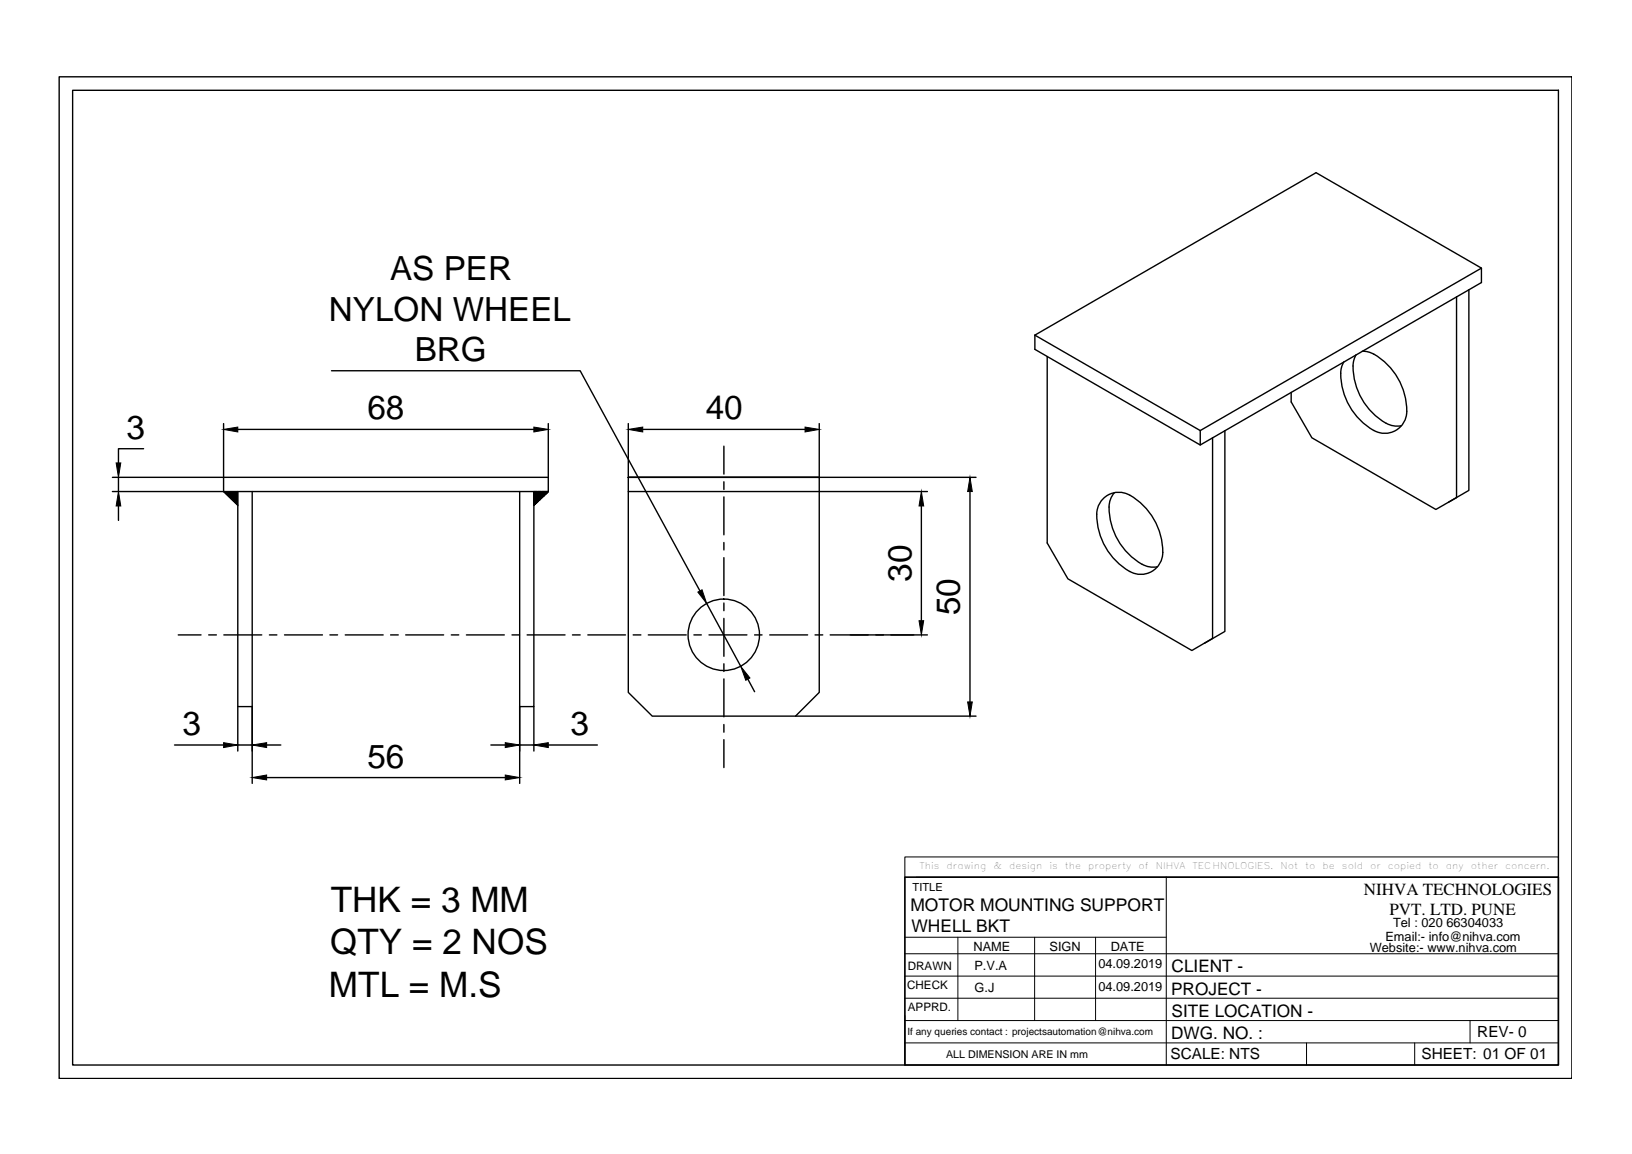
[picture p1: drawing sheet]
<svg xmlns="http://www.w3.org/2000/svg" width="297mm" height="210mm" viewBox="0 0 297 210" stroke-linecap="round" stroke-linejoin="round" font-family="sans-serif">
<!-- layer: 0 -->
<g fill="#000" stroke="#000" stroke-width=".18">
<path d="M40.7 78.1l2.6-.4v.9zM97.2 77.7l2.6 .4-2.6 .5zM114.4 78.1l2.6-.4v.9zM146.5 77.7l2.6 .4-2.6 .5zM21.6 89.4l.4 2.6h-.9zM21.1 84.2h.9l-.4 2.6zM40.7 89.4h2.6v2.5zM167.7 89.4l.4 2.6h-.8zM176.5 86.8l.5 2.6h-.9zM127 107.7l.8-.4 .8 2.5zM167.3 112.9h.8l-.4 2.6zM40.7 135.1l2.6 .4-2.6 .5z"/>
<path d="M45.9 135.5l2.6-.4v.9zM92 135.1l2.6 .4-2.6 .5zM97.2 135.5l2.6-.4v.9zM134.8 121.2l1.7 2.1-.8 .4zM176.1 127.7h.9l-.5 2.6zM45.9 141.4l2.6-.4v.9zM92 141l2.6 .4-2.6 .5z"/>
</g>
<g fill="none" stroke="#000" stroke-width=".25">
<path d="M10.8 14h275.3v182.2h-275.3zM13.2 16.4h270.4v177.3h-270.4zM265.1 54v36.5l-3.8 2.2-22.5-13.1-3.8-6.5v-1.7M267.3 52.7v36.5l-3.7 2.2M269.6 48.8v2.6l-51.1 29.5-30.1-17.4v-2.5M40.7 77v12.4l2.6 2.5M43.3 78.1h53.9M60.3 67.4h45.3l21.8 40.1M99.8 77v12.4M114.4 77v48.9l4.3 4.4h26.1l4.3-4.4v-39.1h-34.7h34.7M117 78.1h29.5M149.1 77v9.8"/>
<path d="M188.4 61l51.1-29.6 30.1 17.4-51.1 29.5zM190.6 64.9v33.9l3.8 6.5 22.5 13 3.8-2.2v-36.5M218.5 78.3v2.6M222.9 78.3v36.6l-3.7 2.1M246.8 64.5l-.3 .8a11.1 11.1 0 0 0 3.1 9.6 6.8 6.8 0 0 0 4.5 2.6l1-.1M248 63.9l1.2 .2 .8 .3M250 64.4a11.9 11.9 0 0 1 6 11 4.1 4.1 0 0 1-6.9 2.3 11.8 11.8 0 0 1-5-10.7l.5-1.2M20.5 89.4h79.3M20.5 86.8h79.3M21.6 86.8v2.6M21.6 92v2.7M26.1 81.6h-4.5v2.6"/>
<path d="M43.3 89.4v39.1h2.6M45.9 89.4v53.1M94.6 89.4v53.1M97.2 89.4v39.1h-2.6M97.2 89.5h.1M97.2 89.6h.1M97.2 89.7h.1M97.2 89.8h.1M97.2 89.9h.1M97.2 90h.1M97.2 90.1h.1M97.2 90.2h.1"/>
<path d="M97.2 90.3h.1M97.2 90.4h.1M97.2 90.5h.1M97.2 90.6h.1M97.2 90.7h.1M97.2 90.8h.1M97.2 90.9h.1M97.2 91h.1M97.2 91.1h.1M97.2 91.2h.1M97.2 91.3h.1M97.2 91.4h.1"/>
<path d="M97.2 91.5h.1M97.2 91.6h.1M97.2 91.7h.1M97.2 91.8h.1M97.3 89.5h.1M97.3 89.4v.1h.1M97.3 89.6h.1M97.3 89.7h.1M97.3 89.8h.1M97.3 89.9h.1M97.3 89.7v.2h.1M97.3 90h.1"/>
<path d="M97.3 90.1h.1M97.3 90.2h.1M97.3 90v.2h.1M97.3 90.5h.1M97.3 90.6h.1M97.3 90.4v.2h.1M97.3 90.7h.1M97.3 90.6v.2h.1M97.3 90.8h.1M97.3 90.9h.1M97.3 90.8v.2h.1M97.3 91l.1 .1"/>
<path d="M97.3 91.1h.1M97.3 91.2h.1M97.3 91.3h.1M97.3 91.1v.3h.1M97.3 91.4h.1M97.3 91.6h.1M97.3 91.7h.1M97.3 91.9h.1M97.3 91.8h.1M97.3 91.5v.2M97.3 91.1v.3M97.3 90.8v.2"/>
<path d="M97.3 90.4v.2M97.3 90v.2M97.3 89.6v.3M97.3 89.4v.1M97.3 90.3v.1M97.3 90.6v.2M97.3 91v.1M97.4 91.5v.2M97.4 91.1v.3M97.4 90.8v.2M97.4 90.4v.2M97.4 90v.2"/>
<path d="M97.4 89.6v.3M97.4 89.4v.1M97.4 90h.1M97.4 90.3v.1M97.4 90.6v.2M97.4 91v.1M97.4 91.4h.1M97.4 90.3h-.1l.1 .1M97.4 91.5h-.1v.2M97.5 91.1v.3h.1M97.5 90.8v.2h.1M97.5 90.4v.2h.1"/>
<path d="M97.5 90v.2h.1M97.5 89.7v.2h.1M97.5 89.4l.1 .1M97.5 89.5h.1M97.5 89.6h.1M97.5 89.7h.1M97.5 89.8h.1M97.5 89.9h.1M97.5 90h.1M97.5 90.1h.1M97.5 90.2h.1M97.5 90.5h.1"/>
<path d="M97.5 90.6h.1M97.5 90.7h.1M97.5 90.6l.1 .2M97.5 90.8h.1M97.5 90.9h.1M97.5 91l.1 .1M97.5 91.1h.1M97.5 91.2h.1M97.5 91.3h.1M97.5 91.4h.2M97.5 91.6h.1M97.6 91.5v.1"/>
<path d="M97.6 91.1v.3M97.6 90.8v.2M97.6 90.4v.2M97.6 90v.2M97.6 89.6v.3M97.6 89.4v.1M97.6 90h.1M97.6 90.3v.1M97.6 90.6v.2M97.6 91v.1M97.6 91.4h.1M97.6 91.5h-.1v.2"/>
<path d="M97.6 90.3h-.1l.1 .1M97.6 89.5h.2M97.6 89.4v.1h.2v-.1M97.6 89.6h.2M97.6 89.7h.2M97.6 89.8h.2M97.6 89.9h.2M97.6 89.7v.2h.2v-.2M97.6 90h.2M97.6 90.1h.2M97.6 90.2h.2M97.6 90v.2h.2v-.2"/>
<path d="M97.6 90.3h.2zM97.6 90.5h.2M97.6 90.6h.2M97.6 90.4v.2h.2v-.2M97.6 90.7h.2M97.6 90.6v.2h.2v-.2M97.6 90.8h.2M97.6 90.9h.2M97.6 90.8v.2h.2v-.2M97.6 91h.2M97.6 91.1h.2M97.6 91.2h.2"/>
<path d="M97.6 91.3h.2M97.6 91.1v.3h.2v-.3M97.6 91.5h.1M97.6 89.6h.1M97.7 91.1v.3M97.7 90.8v.2M97.7 90.4v.2M97.7 90v.2M97.7 89.6v.3M97.7 89.4v.1M97.7 90h.1M97.7 90.3v.1"/>
<path d="M97.7 90.6v.2M97.7 91v.1M97.8 89.6h.1M97.8 91.1v.2M97.8 90.8l.1 .2M97.8 90.4l.1 .2M97.8 90l.1 .2M97.8 89.7l.1 .2M97.8 89.4l.1 .1M97.8 89.5h.1M97.8 89.7h.1M97.8 89.8h.1"/>
<path d="M97.8 89.9h.1M97.8 90h.1M97.8 90.1h.1M97.8 90.2h.1M97.8 90.5h.1M97.8 90.6h.1M97.8 90.7h.1M97.8 90.6l.1 .2M97.8 90.8h.1M97.8 90.9h.1M97.8 91l.1 .1M97.8 91.2h.1"/>
<path d="M97.9 90.3v.1M97.9 89.5h.3M97.9 89.4v.1h.3M97.9 89.6h.3M97.9 89.7h.3M97.9 89.8h.3M97.9 89.9h.3M97.9 89.7a.18 .18 0 0 0 0 .2 .18 .18 0 0 0 .3 0M97.9 90h.3M97.9 90.1h.3M97.9 90.2h.3M97.9 90v.2h.3"/>
<path d="M97.9 90.5h.3M97.9 90.6h.3M97.9 90.4v.2h.3M97.9 90.7h.3M97.9 90.6v.2h.3M97.9 90.8h.3M97.9 90.9h.3M97.9 90.8v.2h.2v-.2M97.9 91h.2M97.9 91.1v.1M97.9 89.6h.1M98 90.8v.2"/>
<path d="M98 90.4v.2M98 90v.2M98 89.6v.3M98 89.4v.1M98 91l-.2 .1M98 90h.1M98 90.3v.1M98 90.6v.2M98.1 90.8v.2M98.1 90.4v.2M98.1 90v.2M98.1 89.6v.3"/>
<path d="M98.1 89.4v.1M98.1 90h.1M98.1 90.3v.1M98.1 90.6v.2M98.2 90.3h-.3l.3 .1M98.2 90.9h.1M98.2 90.8v.1M98.2 90.4l.1 .2M98.2 90l.1 .2M98.2 89.7l.1 .2M98.2 89.4l.1 .1M98.2 89.5h.1"/>
<path d="M98.2 89.6h.1M98.2 89.7h.1M98.2 89.8h.1M98.2 89.9h.1M98.2 90h.1M98.2 90.1h.1M98.2 90.2h.1M98.2 90.5h.1M98.2 90.6h.1M98.2 90.7h.1M98.2 90.6l.1 .2M98.2 90.8h.1"/>
<path d="M98.3 90.3v.1M98.3 89.5h.3M98.3 89.4v.1h.3M98.3 89.6h.3M98.3 89.7h.3M98.3 89.8h.3M98.3 89.9h.3M98.3 89.7a.18 .18 0 0 0 0 .2 .18 .18 0 0 0 .3 0M98.3 90h.3M98.3 90.1h.3M98.3 90.2h.3M98.3 90v.2h.3"/>
<path d="M98.3 90.5h.3M98.3 90.6h.3M98.3 90.4v.2h.2v-.2M98.3 90.7h.2M98.3 90.8h.1M98.3 89.6h.1M98.3 90.6v.2M98.4 90.6l-.1 .2M98.4 90.4v.2M98.4 90v.2M98.4 89.6v.3M98.4 89.4v.1"/>
<path d="M98.4 90h.1M98.4 90.3v.1M98.4 90.6v.1M98.5 90v.2M98.5 89.6v.3M98.5 89.4v.1M98.5 90h.1M98.5 90.3v.1M98.6 90.3h-.3l.3 .1M98.6 90.6h.1M98.6 90.4v.2M98.6 90l.1 .2"/>
<path d="M98.6 89.7l.1 .2M98.6 89.4l.1 .1M98.6 89.5h.1M98.6 89.6h.1M98.6 89.7h.1M98.6 89.8h.1M98.6 89.9h.1M98.6 90h.1M98.6 90.1h.1M98.6 90.2h.1M98.6 90.5h.1M98.7 90.3v.1"/>
<path d="M98.7 89.5h.3M98.7 89.4v.1h.2M98.7 89.6h.2M98.7 89.7h.3M98.7 89.8h.3M98.7 89.9h.3M98.7 89.7a.18 .18 0 0 0 0 .2 .18 .18 0 0 0 .2 0M98.7 90h.2M98.7 90.1h.4M98.7 90.2h.3M98.7 90v.2h.2l.1-.2M98.7 90.4h.1"/>
<path d="M98.7 90.5h.1M98.7 89.6h.1M98.7 90v.2M98.7 89.6v.3M98.7 89.4v.1M98.7 90h.1M98.8 90.3h.1M98.8 90v.2M98.8 89.6v.3M98.8 89.4v.1M98.8 90h.1M98.9 90.3h-.2v.2"/>
<path d="M98.9 90.3h.1M98.9 90v.2M98.9 89.6v.3M98.9 89.4v.1M98.9 90h.1M99 89.7v.2M99 89.4v.1M99 89.5h.1M99 89.6h.1M99 89.9h.1M99 90h.1M99.1 89.5h.1"/>
<path d="M99.1 89.4v.1h.1M99.1 89.6h.1M99.1 89.7h.1M99.1 89.8h.1M99.1 89.9h.1M99.1 89.7v.2h.1M99.1 90h.1M99.1 90v.1M99.1 89.6v.3M99.1 89.4v.1M99.2 90h.1M99.2 89.6v.3"/>
<path d="M99.2 89.4v.1M99.3 89.7v.2M99.3 89.4l.1 .1M99.3 89.5h.1M99.3 89.6h.1M99.3 89.8h.1M99.3 89.9h.1M99.4 89.6v.2M99.4 89.4v.1M99.5 89.5h.1M99.5 89.4v.1h.1v-.1v.2h-.1M99.5 89.7h.1"/>
<path d="M99.5 89.6h.1M99.5 89.4v.1M99.5 89.6v.1h-.2M99.7 89.4v.1M99.7 89.5h.1M99.8 89.4v.1M99.8 89.4l-2.6 2.5M114.4 89.4h54.4M131.8 81.2v5M131.8 87.6v1.4M131.8 90.4v6.9M131.8 98.7v1.3"/>
<path d="M149.1 86.8h28.5M167.7 92v20.9M176.5 89.4v38.3M202.8 89.6l-.7 1.2a10.1 10.1 0 0 0 1.7 7.9 9.6 9.6 0 0 0 5.4 4.4h1.4M32.4 115.5h4.2M38 115.5h1.4M40.7 115.5h6.9M49 115.5h1.4M51.8 115.5h6.9M60 115.5h1.4M62.8 115.5h6.9M71.1 115.5h1.4"/>
<path d="M73.8 115.5h6.9M82.1 115.5h1.4M84.9 115.5h6.9M93.2 115.5h1.3M95.9 115.5h6.9M104.2 115.5h1.4M107 115.5h6.8M115.2 115.5h1.4M118 115.5h6.9M126.3 115.5h1.3M128.6 109.8l6.2 11.4M129 115.5h6.9"/>
<path d="M131.8 101.4v6.9M131.8 109.7v1.4M131.8 112.5v6.9M137.3 115.5h1.4M140.1 115.5h6.9M148.4 115.5h1.3M151.1 115.5h17.7M205.6 103.9a4.1 4.1 0 0 0 4.5-.3 4.1 4.1 0 0 0 1.5-4.3 11.5 11.5 0 0 0-7.1-9.7 4.1 4.1 0 0 0-4.8 5.1 12 12 0 0 0 5.9 9.3M31.8 135.5h8.9M43.3 128.5v8.1M43.3 135.5h2.6M48.5 135.5h2.6"/>
<path d="M89.3 135.5h2.7M94.6 135.5h2.6M97.2 128.5v8.1M99.8 135.5h8.9M131.8 120.7v1.4M131.8 123.5v6.9M131.8 131.8v1.4M131.8 134.5v5.1M136.1 123.5l1.2 2.3M144.8 130.3h32.8M48.5 141.4h43.5M164.7 159.6h118.9v34.1h-118.9z"/>
<circle cx="131.7" cy="115.5" r="6.5"/>
</g>
<g fill="none" stroke="#000" stroke-width=".18">
<path d="M164.7 155.9h118.9v3.7h-118.9zM164.7 159.6v34.1M166.7 159.6h116.9M212.3 159.6v34.1M164.7 177.5h118.9M164.7 173.5h118.9M164.7 170.5h47.6M174.3 170.5v15.1M188.3 170.5v15.1M199.4 170.5v15.1M164.7 185.6h118.9M164.7 181.6h118.9"/>
<path d="M164.7 189.7h118.9M237.8 189.7v4M257.5 189.7v4M267.6 185.6v4.1"/>
</g>
<g font-size="6.4">
<text x="60.2" y="165.9">THK = 3 MM</text>
<text x="60.1" y="173.6">QTY = 2 NOS</text>
<text x="59.9" y="181.4">MTL = M.S</text>
</g>
<g font-size="6.1">
<text x="71" y="51">AS PER</text>
<text x="59.9" y="58.3">NYLON WHEEL</text>
<text x="75.5" y="65.7">BRG</text>
<text x="66.9" y="76.3">68</text>
<text x="128.5" y="76.3">40</text>
<text x="23" y="79.8">3</text>
<text x="165.9" y="105.8" transform="rotate(-90 165.9 105.8)">30</text>
<text x="174.7" y="111.9" transform="rotate(-90 174.7 111.9)">50</text>
<text x="33.2" y="133.7">3</text>
<text x="103.9" y="133.7">3</text>
<text x="66.9" y="139.6">56</text>
</g>
<g font-size="3.2">
<text x="165.7" y="165.7">MOTOR MOUNTING SUPPORT</text>
<text x="165.9" y="169.5">WHELL BKT</text>
</g>
<g font-size="3.1">
<text x="248.3" y="162.8">NIHVA TECHNOLOGIES</text>
<text x="252.9" y="166.4">PVT. LTD. PUNE</text>
<text x="213.2" y="176.9">CLIENT -</text>
<text x="213.2" y="180.9">PROJECT -</text>
<text x="213.2" y="185">SITE LOCATION -</text>
<text x="213.2" y="189">DWG. NO. :</text>
</g>
<g font-size="2.8">
<text x="268.9" y="188.6">REV- 0</text>
<text x="213" y="192.7">SCALE: NTS</text>
<text x="258.7" y="192.7">SHEET: 01 OF 01</text>
</g>
<g font-size="2.3">
<text x="177.2" y="172.9">NAME</text>
<text x="191" y="172.9">SIGN</text>
<text x="202.2" y="172.9">DATE</text>
<text x="249.3" y="173.2">Website:- www.nihva.com</text>
<text x="252.2" y="171.1">Email:- info@nihva.com</text>
<text x="253.5" y="168.7">Tel : 020 66304033</text>
<text x="177.3" y="176.4">P.V.A</text>
<text x="199.9" y="176.1">04.09.2019</text>
<text x="177.4" y="180.4">G.J</text>
<text x="199.9" y="180.3">04.09.2019</text>
</g>
<g font-size="2.1">
<text x="165.1" y="180">CHECK</text>
<text x="165.2" y="176.4">DRAWN</text>
<text x="165.2" y="184">APPRD.</text>
</g>
<text font-size="2" x="166.1" y="162.1">TITLE</text>
<text font-size="1.9" x="172.2" y="192.4">ALL DIMENSION ARE IN mm</text>
<text font-size="1.8" x="165.2" y="188.2">If any queries contact : projectsautomation@nihva.com</text>
<g font-size="1.7">
<text x="167.4" y="158.1">This</text>
<text x="172.3" y="158.1">drawing</text>
<text x="180.8" y="158.1">&amp;</text>
<text x="183.6" y="158.1">design</text>
<text x="191" y="158.1">is</text>
<text x="193.8" y="158.1">the</text>
<text x="198.1" y="158.1">property</text>
<text x="207.2" y="158.1">of</text>
<text x="210.4" y="158.1">NIHVA</text>
<text x="217.1" y="158.1">TECHNOLOGIES.</text>
<text x="233.1" y="158.1">Not</text>
<text x="237.6" y="158.1">to</text>
<text x="240.7" y="158.1">be</text>
<text x="244.3" y="158.1">sold</text>
<text x="249.4" y="158.1">or</text>
<text x="252.6" y="158.1">copied</text>
<text x="260" y="158.1">to</text>
<text x="263.2" y="158.1">any</text>
<text x="267.7" y="158.1">other</text>
<text x="273.9" y="158.1">concern.</text>
</g>
</svg>
